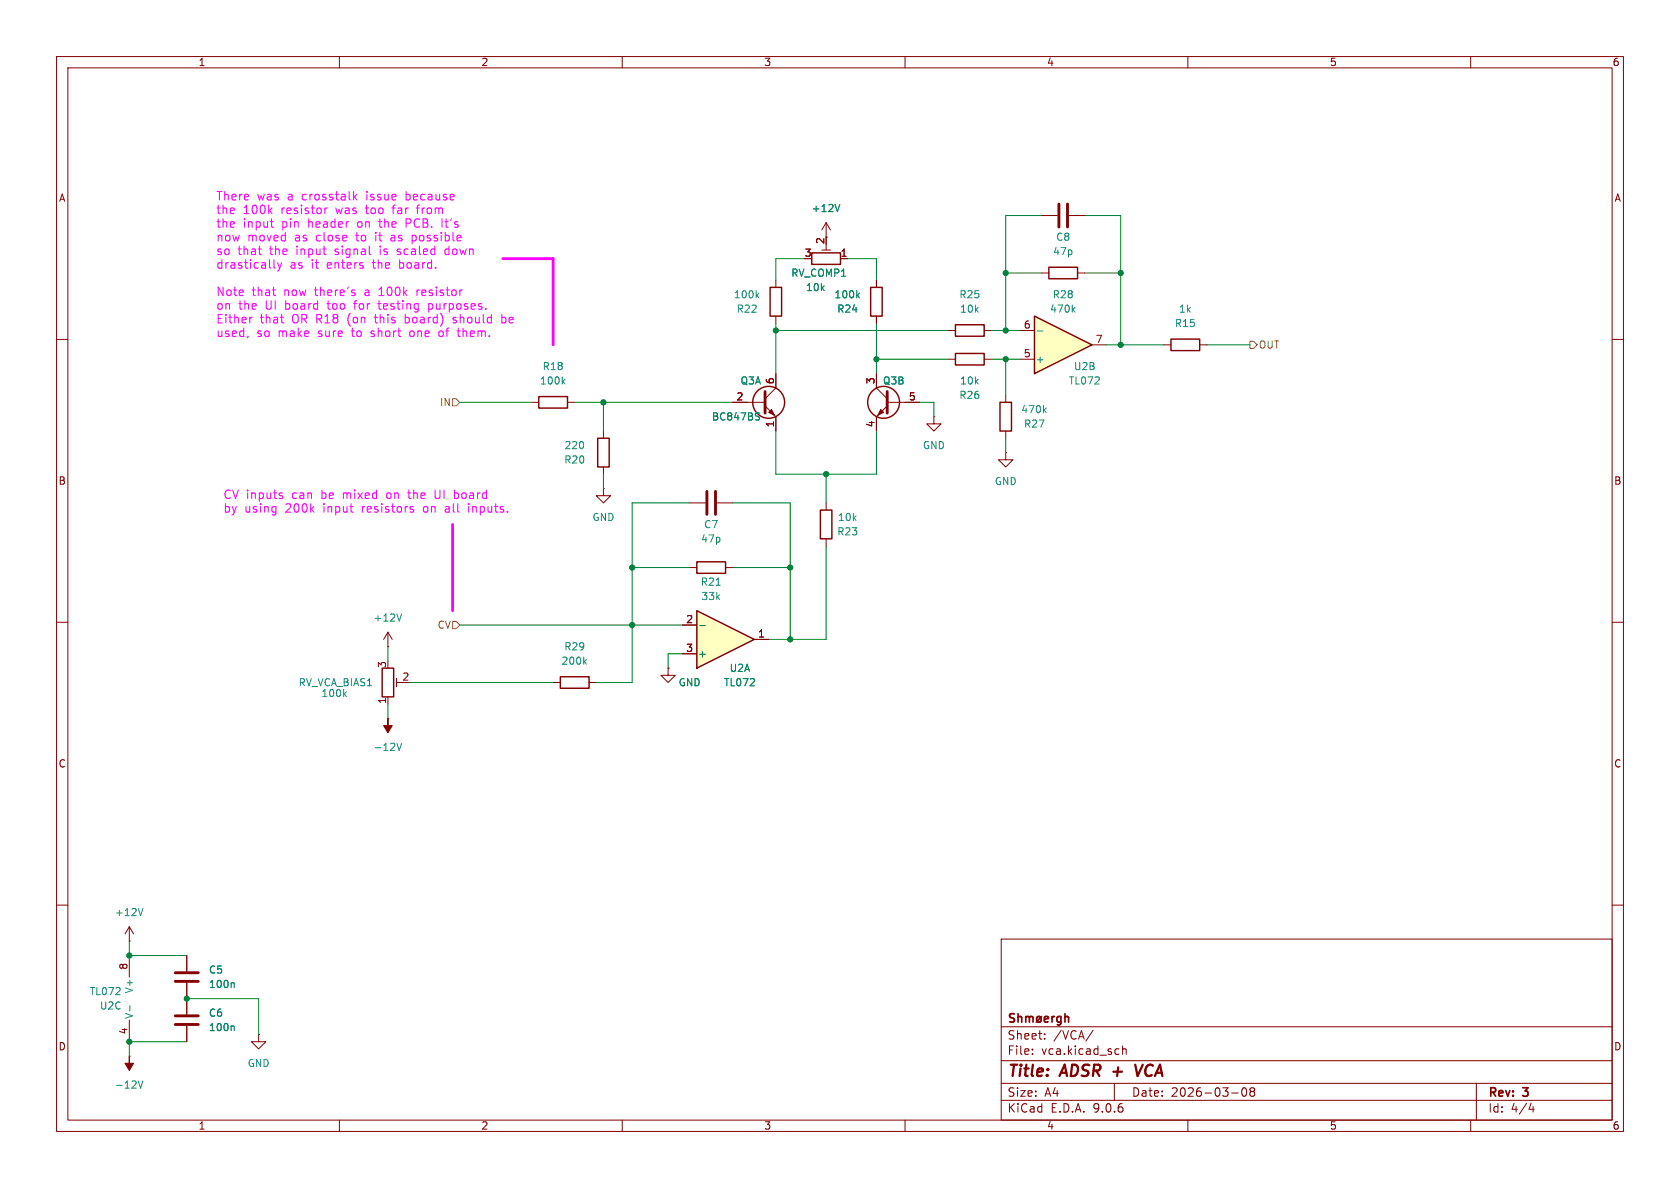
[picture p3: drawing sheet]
<svg xmlns="http://www.w3.org/2000/svg" width="297mm" height="210mm" viewBox="0 0 297 210" stroke-linecap="round" stroke-linejoin="round" font-family="sans-serif">
<g fill="none" stroke="#840000" stroke-width=".18">
<path d="M10 10h277v190h-277zM12 12h273v186h-273zM60 10v2M110 10v2M160 10v2M210 10v2M260 10v2M10 60h2M94 71.1h1.2M100.3 71.1h1.3M285 60h2M177.8 80v1.3h1.3l-1.3 1.3-1.3-1.3h1.3"/>
<path d="M177.8 80h.1M10 110h2M285 110h2M10 160h2M177 166h108v32h-108zM285 160h2M60 198v2M110 198v2M160 198v2M177 194.5h108M177 191.5h108M177 187.5h108"/>
<path d="M177 181.5h108M182.5 186.3v.1M182.5 185.5v.1M184.7 183.6v.1M184.7 182.8v.1M193.2 182.1l-1.2 2M197 191.5v3M197.7 185.4l.1 .1M197.8 186.3l-.1 .1M198.5 184.9v1.5M198.5 185.5l.2-.1 .3 .1 .1 .9M210 198v2"/>
<path d="M217.7 193.2h1.2M219.7 192.4l.2-.1a.81 .81 0 0 1 .6 .6 .81 .81 0 0 1-.3 .8l-.2 .1a.81 .81 0 0 1-.3-1.4zM221.2 192.9l-.2-.2 .2-.4 .5 .1 .1 .2-.3 .3M221.2 192.9l-.2 .3v.5l.2 .1 .5-.1 .1-.2-.1-.4-.2-.2M221.2 192.9h.3M260 198v2M261 191.5v6.5M270.7 195l-.4 1.1h.9M271 195.6v1"/>
</g>
<path d="M200.7 188.2l.4 2 .9-2" fill="none" stroke="#840000" stroke-width=".4"/>
<g fill="none" stroke="#840000" stroke-width=".3">
<path d="M179.3 179.3l-.5-.1-.2 .1v.5l.6 .2 .1 .4-.2 .3-.6-.1M180 179.8l.2-.1 .4 .1v.9M180 179.2v1.5M181.3 179.8l.5-.1 .2 .2M181.3 179.7v1M182 179.9l.2-.2 .4 .1v.9M182 179.9v.8M183.4 179.8l.4-.1 .3 .3v.4l-.3 .3-.4-.1-.1-.2v-.4zM184.1 179.7l-.9 1M186 179.7v1M186.4 179.7l-.3 .1-.1 .2M187.6 179.8l-.5-.1-.3 .3v.4l.2 .2h.6"/>
<path d="M187.6 179.7v1.2l-.3 .3-.4-.1M188.3 179.8l.2-.1 .3 .1 .1 .9M188.3 179.2v1.5M184.6 180.2l.7-.2v-.2l-.5-.1-.2 .2 .1 .7h.6"/>
</g>
<path d="M95.2 70.1h5.1v2h-5.1z" fill="none" stroke="#840000" stroke-width=".25"/>
<path d="M99.5 67.4l.4 .5M99.9 67l-.5 .5" fill="none" stroke="#008484" stroke-width=".18"/>
<path d="M123.2 108l10.1 5-10.1 5.1z" fill="#ffffc2"/>
<g fill="none" stroke="#840000" stroke-width=".25">
<path d="M136.1 50.8h2.1v5.1h-2.1zM168.9 57.4h5.1v2h-5.1zM185.4 47.2h5.1v2.1h-5.1zM207 59.9h5.1v2.1h-5.1zM105.7 77.5h2v5.1h-2zM168.9 62.5h5.1v2h-5.1zM176.8 71.1h2v5.1h-2zM67.6 118.1h2v5.1h-2zM99.1 119.6h5v2.1h-5zM123.2 108l10.1 5-10.1 5.1z"/>
<circle cx="135.9" cy="71.1" r="2.82"/>
<circle cx="156.2" cy="71.1" r="2.82"/>
</g>
<g fill="none" stroke="#840000" stroke-width=".18">
<path d="M184.1 38.1h2.8M189 38.1h2.8M137.2 49.5v1.3M137.2 55.9v1.3M167.6 58.4h1.3M174 58.4h1.3M184.1 48.3h1.3M190.5 48.3h1.3M106.7 76.2v1.3M129.5 71.1h5.8M135.3 71.8l1.9 1.9v2.5M137.2 66v2.6l-1.9 1.9"/>
<path d="M154.9 66v2.6l1.9 1.9M156.8 71.1h5.8M156.8 71.8l-1.9 1.9v2.5M165.1 73.7v1.2h1.3l-1.3 1.3-1.3-1.3h1.3M165.1 73.7h.1M167.6 63.5h1.3M174 63.5h1.3M177.8 69.9v1.2M177.8 76.2v1.3M205.7 61h1.3M212.1 61h1.3M106.7 82.6v1.2"/>
<path d="M68.6 114.3h.1M68.6 111.8v2.5M68.6 111.8l-.8 1.2M68.6 111.8l.7 1.2M70.1 119.9v1.5M118.1 118.1v1.3h1.3l-1.3 1.3-1.3-1.3h1.3M118.1 118.1h.1M120.6 115.6h2.6M120.6 110.5h2.6M133.3 113h2.6M68.6 127h.1M68.6 123.2v1.3"/>
<path d="M70.1 120.7h1M97.8 120.7h1.3M104.1 120.7h1.3M22.9 168.9v3.8M33 168.9v2.8M33 173.7v5.6M22.9 186.7h.1M22.9 180.3v3.9M33 181.4v2.8M45.7 182.9v1.3h1.3l-1.3 1.2-1.3-1.2h1.3M45.7 182.9h.1"/>
</g>
<g fill="none" stroke="#008484" stroke-width=".18">
<path d="M133.8 52.2l.4 .4M134.2 51.8l-.5 .5M189.7 54.7l.3 .5M190 54.3l-.4 .5M133.8 73h.5M134 73.6l.3 .3-.3 .3M184.6 72.5l.4 .5M185 72.1l-.5 .5M71 108.5l-.4 1.3M103.3 116.9l.4 .5M103.7 116.6l-.5 .5M123.7 110.6h1"/>
<path d="M60.9 122.7l.3 .4M61.2 122.3l-.4 .5M70.2 131.4l.4 1.3 .4-1.3M23 177.8v.9M41.2 173.7l.2 .2v.7M24.4 191.1l.5 1.2 .4-1.2M41.2 181.3l.2 .2v.7"/>
</g>
<g fill="#840000" stroke="#840000" stroke-width=".18">
<path d="M68.6 127v1.3h.7l-.7 1.2-.8-1.2h.8z"/>
<path d="M135.9 72.9l.5-.5 .5 1z"/>
<path d="M22.9 186.7v1.3h.7l-.7 1.2-.8-1.2h.8z"/>
<path d="M155.7 72.4l.5 .5-1 .5z"/>
</g>
<path d="M187.2 36.1v4M188.7 36.1v4M135.3 69.2v3.8M156.8 69.2v3.8M31 179.6h4.1M31 172h4.1M31 173.5h4.1M31 181.1h4.1" fill="none" stroke="#840000" stroke-width=".51"/>
<path d="M182.9 55.9l10.1 5.1-10.1 5z" fill="#ffffc2"/>
<path d="M143.5 44.7h5.1v2h-5.1zM153.9 50.8h2.1v5.1h-2.1zM182.9 55.9l10.1 5.1-10.1 5zM123.2 99.3h5.1v2h-5.1zM145 90.2h2.1v5.1h-2.1z" fill="none" stroke="#840000" stroke-width=".25"/>
<g fill="none" stroke="#840000" stroke-width=".18">
<path d="M146 39.4v2.5M146 39.4l-.7 1.2M146 39.4l.8 1.2M145.3 44.2h1.5M146 43.2v1M148.6 45.7h1.3M154.9 49.5v1.3M154.9 55.9v1.3M180.3 58.4h2.6M129.5 71.1h2.6M137.2 66v2.6M137.2 73.7v2.5"/>
<path d="M154.9 66v2.6M154.9 73.7v2.5M160 71.1h2.6M180.3 63.5h2.6M193 61h2.6M106.7 86.4v1.2h1.2l-1.2 1.3-1.3-1.3h1.3M106.7 86.4h.1M121.9 88.9h2.8M126.7 88.9h2.8M146 88.9v1.3M146 95.3v1.2M118.1 118.1h.1"/>
<path d="M120.6 115.6h2.6M120.6 110.5h2.6M121.9 100.3h1.3M128.3 100.3h1.2M133.3 113h2.6M22.9 166.4h.1M22.9 163.8l-.8 1.3M22.9 163.8l.7 1.3M22.9 163.8v2.6M33 168.9v2.8M33 173.7v5.6M33 181.4v2.8"/>
</g>
<path d="M148.5 36.1l-.5 1.3M151.6 52.2l.3 .4M151.9 51.8l-.4 .5M183.4 58.5h1M133.8 73h.5M134 73.6l.3 .3-.3 .3M123.7 110.6h1M126.6 103.4h.7M25.3 160.6l-.4 1.3M41.2 173.7l.2 .2v.7M41.2 181.3l.2 .2v.7" fill="none" stroke="#008484" stroke-width=".18"/>
<path d="M125 86.9v4M126.5 86.9v4" fill="none" stroke="#840000" stroke-width=".51"/>
<path d="M80 70.5h.6l.7 .6-.7 .7h-.6zM221 60.3h.6l.6 .7-.6 .6h-.6zM80 109.9h.6l.7 .6-.7 .6h-.6z" fill="none" stroke="#848400" stroke-width=".18"/>
<path d="M88.9 45.7h8.9v15.3M80 92.7v15.3" fill="none" stroke="#f0f" stroke-width=".5"/>
<g fill="none" stroke="#008400" stroke-width=".18">
<path d="M184.1 38.1h-6.3v20.3M191.8 38.1h6.3v22.9M137.2 57.2v8.8M137.2 58.4h30.4M142.2 45.7h-5v3.8M149.9 45.7h5v3.8M154.9 57.2v8.8M175.3 58.4h5M177.8 48.3h6.3M191.8 48.3h6.3M81.3 71.1h12.7M101.6 71.1h27.9"/>
<path d="M106.7 71.1v5.1M137.2 76.2v7.6h17.7v-7.6M154.9 63.5h12.7M162.6 71.1h2.5v2.6M175.3 63.5h5M177.8 63.5v6.4M177.8 77.5v2.5M195.6 61h10.1M213.4 61h7.6M106.7 83.8v2.6M121.9 88.9h-10.1v31.8h-6.4M129.5 88.9h10.2v24.1"/>
<path d="M146 96.5v16.5h-10.1M146 83.8v5.1M68.6 114.3v2.5M81.3 110.5h39.3M111.8 100.3h10.1M120.6 115.6h-2.5v2.5M129.5 100.3h10.2M68.6 124.5v2.5M72.4 120.7h25.4M22.9 166.4v2.5h10.1M33 176.5h12.7v6.4M33 184.2h-10.1v2.5"/>
</g>
<g fill="none" stroke="#f0f" stroke-width=".19">
<path d="M47.8 39.2h.6M57.9 36.8h-.3l-.2 .3M62.7 34.8l.4 .5M63.1 34.3l-.6 .6M64.6 36.8h.6M64.9 33.8v.2M66.9 39.2h.6M67.2 38.7v1.3l.2 .2M69.3 36.8h.6M69.6 36.3l-.1 1.5M71.8 38.7v1.5M71.8 39.5h.6"/>
<path d="M71.8 33.8v1.5M71.8 35.3h.4M72.2 34.3l-.4 .1M73.6 36.8h.6M73.9 36.3l-.1 1.5M78.7 39.2h.5M78.9 38.7v1.3l.2 .2M43.9 59.4l-.2 .3M44.6 56.1l-.4 .1M48.1 40.1l.3 .1M48.4 45.9v1.3l.3 .2M49.1 46.4l.3 1"/>
<path d="M49.4 47.4l-.1 .4-.2 .1M49.8 46.4l-.4 1M57.8 53.7h.6M62.5 53.7h.6M62.8 53.2l-.1 1.5M62.9 41.6h.5M65.6 59.4l.4 .1M65.8 46.4h.6M66 58.5l-.3 .1-.1 .1 .1 .2 .3 .1M66.2 56.1h.5M66.4 55.6v1.3l.2 .2M66.4 41.6v1"/>
<path d="M66.8 53.7h.6M67 52.3h.9M67 53.2v1.3l.4 .2M67.2 44v1M67.4 50.8l-.4 .4M69.2 41.7h.5M69.7 42h-.4a.29 .29 0 0 0-.2 .3 .29 .29 0 0 0 .2 .3h.4M70.2 44.9h.6M70.7 45.9v1.5M70.7 47.4h.4M70.8 44.1l-.4-.1-.2 .2 .1 .2 .5 .2M71.1 46.4l-.4 .1"/>
<path d="M71.7 55.6v1.5M71.7 57h.5M72.6 58.6l-.2 .2 .1 .6 .2 .1 .4-.1M73 41.6h.3l.3 .3-.1 .6-.5 .1M73.7 51.3v1M74.2 51.3h-.3l-.2 .2M75.8 53.7h.4l.3 .3v.4l-.1 .2h-.6M75.8 53.7v1.5M78.2 58.6l.2 .2M78.4 59.2l-.3 .3-.4-.1M78.8 44.1l-.1 .2v.6l.2 .1 .5-.1M79.4 43.5v1.5"/>
<path d="M80.2 56.2v.3l.5 .2v.2l-.2 .2-.4-.1M81.9 58v1.5M81.9 58.6h.1M88.7 56.2l.5-.1 .2 .3v.4l-.1 .2h-.6M88.7 55.6v1.5M49.8 87.6l.2 .2-.2 .3M49.8 87.1l.1 .1M68.6 87.1l-.2 .3v.4l.2 .3M72.1 87.1h.5M72.3 86.6v1.3l.3 .2M75.1 89.5l-.2 .3v.5l.2 .2M76.9 87.8l.3 .3h.4l.2-.3"/>
<path d="M78.8 89.6h.6M79.3 90h-.4a.29 .29 0 0 0-.2 .3 .29 .29 0 0 0 .2 .2h.4M80.8 87.1l.3 .3v.4l-.3 .3M82.9 89.5v1M83.6 89.5v1M83.6 89.6v.1"/>
</g>
<g fill="#008400" stroke="#008400" stroke-width=".18">
<circle cx="139.7" cy="100.3" r=".46"/>
<circle cx="139.7" cy="113" r=".46"/>
<circle cx="22.9" cy="168.9" r=".46"/>
<circle cx="22.9" cy="184.2" r=".46"/>
<circle cx="111.8" cy="100.3" r=".46"/>
<circle cx="111.8" cy="110.5" r=".46"/>
<circle cx="33" cy="176.5" r=".46"/>
<circle cx="137.2" cy="58.4" r=".46"/>
<circle cx="106.7" cy="71.1" r=".46"/>
<circle cx="146" cy="83.8" r=".46"/>
<circle cx="154.9" cy="63.5" r=".46"/>
<circle cx="177.8" cy="63.5" r=".46"/>
<circle cx="177.8" cy="58.4" r=".46"/>
<circle cx="177.8" cy="48.3" r=".46"/>
<circle cx="198.1" cy="48.3" r=".46"/>
<circle cx="198.1" cy="61" r=".46"/>
</g>
<g font-size="2.8" fill="#840000">
<text x="178" y="190.9">Title:</text>
<text x="187.7" y="190.9">ADSR +</text>
<text x="202.4" y="190.9">VCA</text>
</g>
<g font-size="2.1" fill="#f0f">
<text x="38.1" y="35.7">There</text>
<text x="45.5" y="35.7">was</text>
<text x="51.1" y="35.7">a</text>
<text x="53.8" y="35.7">crosstalk</text>
<text x="65.4" y="35.7">issue</text>
<text x="72.6" y="35.7">because</text>
<text x="38.1" y="38.1">the</text>
<text x="38.1" y="40.5">the</text>
<text x="43" y="38.1">100k</text>
<text x="43" y="40.5">input</text>
<text x="49.9" y="38.1">resistor</text>
<text x="50.1" y="40.5">pin</text>
<text x="54.9" y="40.5">header</text>
<text x="59.8" y="38.1">was</text>
<text x="63.9" y="40.5">on</text>
<text x="65.4" y="38.1">too</text>
<text x="68" y="40.5">the</text>
<text x="70.3" y="38.1">far</text>
<text x="72.9" y="40.5">PCB.</text>
<text x="74.9" y="38.1">from</text>
<text x="79.5" y="40.5">It's</text>
<text x="38.1" y="42.9">now</text>
<text x="38.1" y="45.4">so</text>
<text x="38.1" y="47.8">drastically</text>
<text x="42.1" y="45.4">that</text>
<text x="43.8" y="42.9">moved</text>
<text x="47.9" y="45.4">the</text>
<text x="51.3" y="47.8">as</text>
<text x="52.3" y="42.9">as</text>
<text x="52.8" y="45.4">input</text>
<text x="55.3" y="47.8">it</text>
<text x="56.3" y="42.9">close</text>
<text x="58.2" y="47.8">enters</text>
<text x="59.9" y="45.4">signal</text>
<text x="63.7" y="42.9">to</text>
<text x="66.6" y="47.8">the</text>
<text x="67.3" y="42.9">it</text>
<text x="68.1" y="45.4">is</text>
<text x="70.2" y="42.9">as</text>
<text x="71.4" y="45.4">scaled</text>
<text x="71.5" y="47.8">board.</text>
<text x="74.2" y="42.9">possible</text>
<text x="80.1" y="45.4">down</text>
<text x="38.1" y="52.6">Note</text>
<text x="44.6" y="52.6">that</text>
<text x="50.4" y="52.6">now</text>
<text x="56.1" y="52.6">there's</text>
<text x="65.2" y="52.6">a</text>
<text x="67.9" y="52.6">100k</text>
<text x="74.8" y="52.6">resistor</text>
<text x="38.1" y="55">on</text>
<text x="38.1" y="57.4">Either</text>
<text x="38.1" y="59.8">used,</text>
<text x="42.2" y="55">the</text>
<text x="45.4" y="59.8">so</text>
<text x="46" y="57.4">that</text>
<text x="47.1" y="55">UI</text>
<text x="49.4" y="59.8">make</text>
<text x="50.8" y="55">board</text>
<text x="51.8" y="57.4">OR R18</text>
<text x="56.7" y="59.8">sure</text>
<text x="58.6" y="55">too</text>
<text x="62.1" y="57.4">(on</text>
<text x="62.9" y="59.8">to</text>
<text x="63.6" y="55">for</text>
<text x="66.5" y="59.8">short</text>
<text x="67.2" y="57.4">this</text>
<text x="68.1" y="55">testing</text>
<text x="72.7" y="57.4">board)</text>
<text x="73.6" y="59.8">one</text>
<text x="77.2" y="55">purposes.</text>
<text x="79" y="59.8">of</text>
<text x="81.5" y="57.4">should</text>
<text x="82.6" y="59.8">them.</text>
<text x="90.3" y="57.4">be</text>
<text x="39.4" y="88.5">CV inputs</text>
<text x="51.8" y="88.5">can</text>
<text x="57.2" y="88.5">be</text>
<text x="61.3" y="88.5">mixed</text>
<text x="69.3" y="88.5">on</text>
<text x="73.4" y="88.5">the</text>
<text x="78.3" y="88.5">UI</text>
<text x="82" y="88.5">board</text>
<text x="39.4" y="90.9">by</text>
<text x="43.3" y="90.9">using</text>
<text x="50.7" y="90.9">200k</text>
<text x="57.6" y="90.9">input</text>
<text x="64.6" y="90.9">resistors</text>
<text x="75.8" y="90.9">on</text>
<text x="79.9" y="90.9">all</text>
<text x="84.2" y="90.9">inputs.</text>
</g>
<g font-size="2.1" fill="#840000">
<text x="178" y="184">Sheet:</text>
<text x="186.2" y="184">/VCA/</text>
<text x="178" y="186.7">File:</text>
<text x="184.1" y="186.7">vca.kicad_sch</text>
<text x="178" y="196.9">KiCad</text>
<text x="178" y="194.1">Size:</text>
<text x="184.7" y="194.1">A4</text>
<text x="185.7" y="196.9">E.D.A.</text>
<text x="193.3" y="196.9">9.0.6</text>
<text x="200" y="194.1">Date:</text>
<text x="207" y="194.1">2026-03-08</text>
<text x="263" y="194.3">Rev:</text>
<text x="263" y="196.9">Id:</text>
<text x="267.1" y="196.9">4/4</text>
<text x="269.4" y="194.3">3</text>
</g>
<g font-size="1.8" fill="#840000">
<text x="35" y="11.9">1</text>
<text x="85" y="11.9">2</text>
<text x="135" y="11.9">3</text>
<text x="185" y="11.9">4</text>
<text x="235" y="11.9">5</text>
<text x="285" y="11.9">6</text>
<text x="10.3" y="35.9">A</text>
<text x="285.3" y="35.9">A</text>
<text x="142.2" y="45.5">3</text>
<text x="145.8" y="43.3" transform="rotate(-90 145.8 43.3)">2</text>
<text x="148.5" y="45.5">1</text>
<text x="180.9" y="58.2">6</text>
<text x="180.9" y="63.2">5</text>
<text x="193.6" y="60.7">7</text>
<text x="130.1" y="70.9">2</text>
<text x="136.9" y="68" transform="rotate(-90 136.9 68)">6</text>
<text x="154.7" y="68" transform="rotate(-90 154.7 68)">3</text>
<text x="160.6" y="70.9">5</text>
<text x="136.9" y="75.6" transform="rotate(-90 136.9 75.6)">1</text>
<text x="154.7" y="75.6" transform="rotate(-90 154.7 75.6)">4</text>
<text x="10.3" y="85.9">B</text>
<text x="285.3" y="85.9">B</text>
<text x="121.2" y="110.2">2</text>
<text x="133.9" y="112.8">1</text>
<text x="68.3" y="118.2" transform="rotate(-90 68.3 118.2)">3</text>
<text x="121.2" y="115.3">3</text>
<text x="68.3" y="124.5" transform="rotate(-90 68.3 124.5)">1</text>
<text x="71" y="120.4">2</text>
<text x="10.3" y="135.9">C</text>
<text x="285.3" y="135.9">C</text>
<text x="22.6" y="171.5" transform="rotate(-90 22.6 171.5)">8</text>
<text x="10.3" y="185.9">D</text>
<text x="22.6" y="183" transform="rotate(-90 22.6 183)">4</text>
<text x="285.3" y="185.9">D</text>
<text x="35" y="199.9">1</text>
<text x="85" y="199.9">2</text>
<text x="135" y="199.9">3</text>
<text x="185" y="199.9">4</text>
<text x="235" y="199.9">5</text>
<text x="285" y="199.9">6</text>
</g>
<g font-size="1.8" fill="#008484">
<text x="143.4" y="37.7">+12V</text>
<text x="186.1" y="45.3">47p</text>
<text x="186.6" y="42.8">C8</text>
<text x="129.7" y="52.9">100k</text>
<text x="139.8" y="49.1">RV_COMP1</text>
<text x="142.4" y="51.7">10k</text>
<text x="147.4" y="52.9">100k</text>
<text x="169.5" y="52.9">R25</text>
<text x="186" y="52.9">R28</text>
<text x="130.1" y="55.5">R22</text>
<text x="147.9" y="55.5">R24</text>
<text x="169.6" y="55.5">10k</text>
<text x="185.5" y="55.5">470k</text>
<text x="207.6" y="58">R15</text>
<text x="208.3" y="55.5">1k</text>
<text x="95.8" y="65.6">R18</text>
<text x="183" y="64.4">+</text>
<text x="189.8" y="65.6">U2B</text>
<text x="95.4" y="68.2">100k</text>
<text x="130.8" y="68.2">Q3A</text>
<text x="156" y="68.2">Q3B</text>
<text x="169.5" y="70.7">R26</text>
<text x="169.6" y="68.2">10k</text>
<text x="188.9" y="68.2">TL072</text>
<text x="125.8" y="74.5">BC847BS</text>
<text x="180.5" y="73.3">470k</text>
<text x="180.9" y="75.8">R27</text>
<text x="99.7" y="82.1">R20</text>
<text x="99.7" y="79.6">220</text>
<text x="163.1" y="79.6">GND</text>
<text x="175.8" y="86">GND</text>
<text x="104.6" y="92.3">GND</text>
<text x="124.4" y="93.6">C7</text>
<text x="147.9" y="94.8">R23</text>
<text x="148" y="92.3">10k</text>
<text x="123.8" y="96.1">47p</text>
<text x="123.8" y="103.7">R21</text>
<text x="123.9" y="106.3">33k</text>
<text x="65.9" y="110.1">+12V</text>
<text x="99.2" y="117.7">200k</text>
<text x="99.7" y="115.2">R29</text>
<text x="123.3" y="116.4">+</text>
<text x="128.9" y="119">U2A</text>
<text x="52.7" y="121.5">RV_VCA_BIAS1</text>
<text x="56.7" y="123.4">100k</text>
<text x="119.9" y="121.5">GND</text>
<text x="127.9" y="121.5">TL072</text>
<text x="65.9" y="132.9">-12V</text>
<text x="20.2" y="162.2">+12V</text>
<text x="36.8" y="172.3">C5</text>
<text x="15.8" y="176.1">TL072</text>
<text x="17.6" y="178.7">U2C</text>
<text x="23.7" y="175.7" transform="rotate(-90 23.7 175.7)">V+</text>
<text x="36.8" y="179.9">C6</text>
<text x="36.8" y="174.9">100n</text>
<text x="23.7" y="180.2" transform="rotate(-90 23.7 180.2)">V-</text>
<text x="36.8" y="182.5">100n</text>
<text x="43.7" y="188.8">GND</text>
<text x="20.2" y="192.6">-12V</text>
</g>
<g font-size="1.8" fill="#848400">
<text x="222.4" y="61.8">OUT</text>
<text x="77.7" y="72">IN</text>
<text x="77.3" y="111.4">CV</text>
</g>
</svg>
